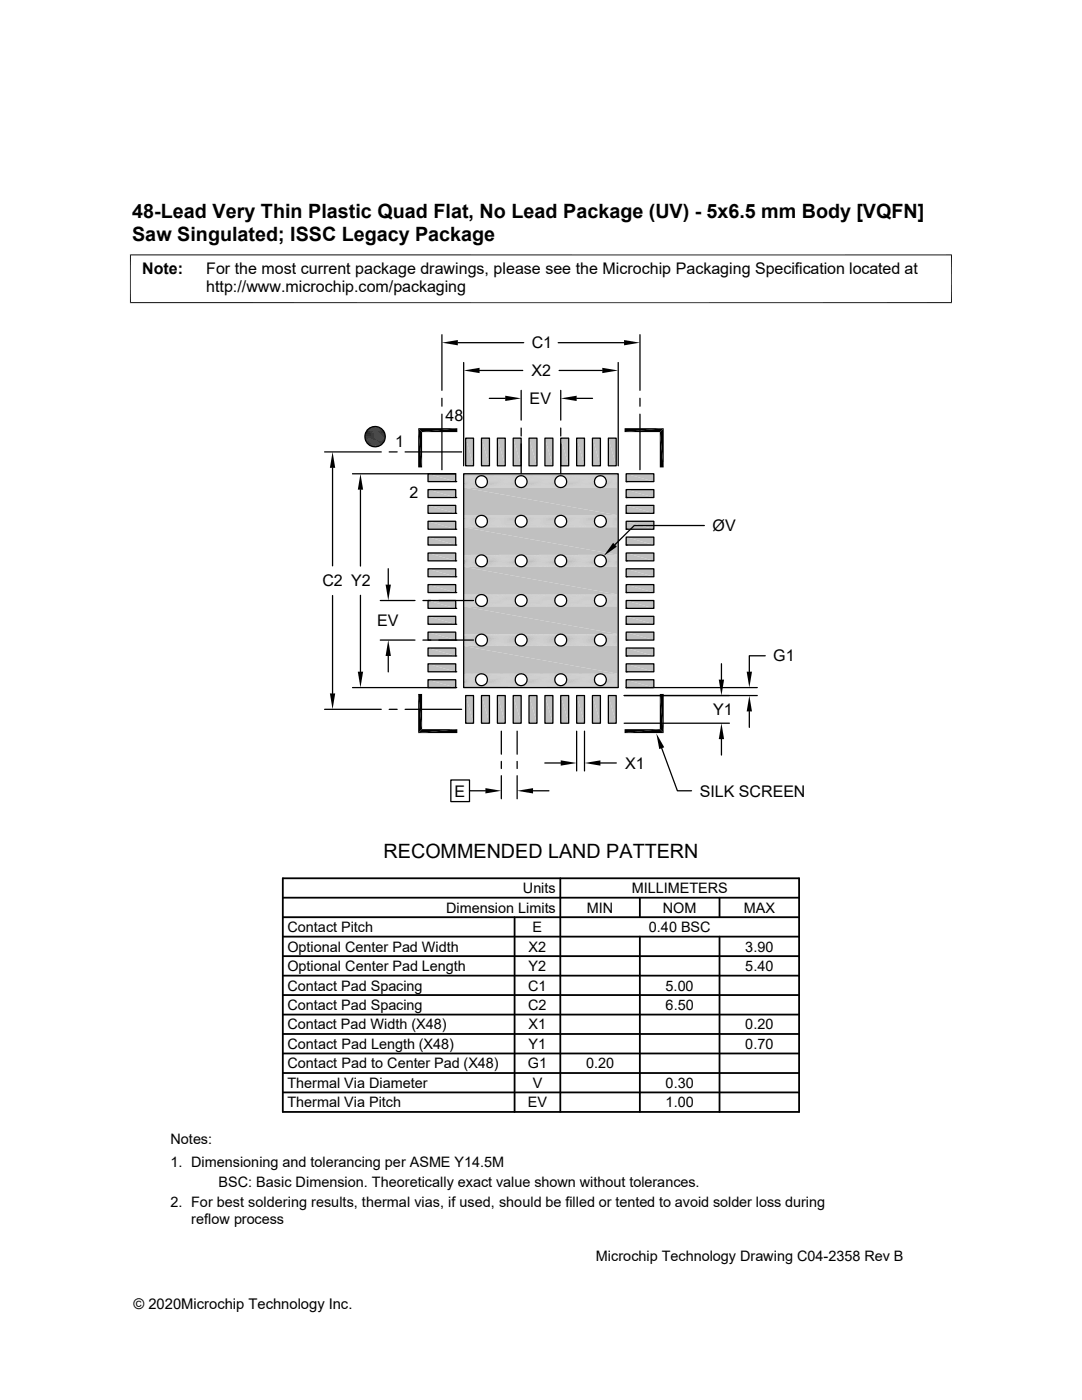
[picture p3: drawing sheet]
<svg xmlns="http://www.w3.org/2000/svg" width="216mm" height="279mm" viewBox="0 0 216 279" stroke-linecap="round" stroke-linejoin="round" font-family="sans-serif">
<g fill="#c0c0c0">
<path d="M121.4 87.4l1.6 5.6h-1.6z"/>
<path d="M121.4 87.4h1.6v5.6z"/>
<path d="M118.2 87.4l1.6 5.6h-1.6z"/>
<path d="M118.2 87.4h1.6v5.6z"/>
<path d="M115.1 87.4l1.5 5.6h-1.5z"/>
<path d="M115.1 87.4h1.5v5.6z"/>
<path d="M111.9 87.4l1.6 5.6h-1.6z"/>
<path d="M111.9 87.4h1.6v5.6z"/>
<path d="M108.7 87.4l1.6 5.6h-1.6z"/>
<path d="M108.7 87.4h1.6v5.6z"/>
<path d="M105.6 87.4l1.5 5.6h-1.5z"/>
<path d="M105.6 87.4h1.5v5.6z"/>
<path d="M102.4 87.4l1.6 5.6h-1.6z"/>
<path d="M102.4 87.4h1.6v5.6z"/>
<path d="M99.3 87.4l1.5 5.6h-1.5z"/>
<path d="M99.3 87.4h1.5v5.6z"/>
<path d="M96.1 87.4l1.6 5.6h-1.6z"/>
<path d="M96.1 87.4h1.6v5.6z"/>
<path d="M92.9 87.4l1.6 5.6h-1.6z"/>
<path d="M92.9 87.4h1.6v5.6z"/>
<path d="M124.9 94.6l5.6 1.5h-5.6z"/>
<path d="M124.9 94.6h5.6v1.5z"/>
<path d="M85.4 94.6l5.5 1.5h-5.5z"/>
<path d="M85.4 94.6h5.5v1.5z"/>
<path d="M124.9 97.7l5.6 1.6h-5.6z"/>
<path d="M124.9 97.7h5.6v1.6z"/>
<path d="M85.4 97.7l5.5 1.6h-5.5z"/>
<path d="M85.4 97.7h5.5v1.6z"/>
<path d="M124.9 100.9l5.6 1.5h-5.6z"/>
<path d="M124.9 100.9h5.6v1.5z"/>
<path d="M85.4 100.9l5.5 1.5h-5.5z"/>
<path d="M85.4 100.9h5.5v1.5z"/>
<path d="M124.9 104l5.6 1.6h-5.6z"/>
<path d="M124.9 104h5.6v1.6z"/>
<path d="M85.4 104l5.5 1.6h-5.5z"/>
<path d="M85.4 104h5.5v1.6z"/>
<path d="M124.9 107.2l5.6 1.6h-5.6z"/>
<path d="M124.9 107.2h5.6v1.6z"/>
<path d="M85.4 107.2l5.5 1.6h-5.5z"/>
<path d="M85.4 107.2h5.5v1.6z"/>
<path d="M124.9 110.4l5.6 1.5h-5.6z"/>
<path d="M124.9 110.4h5.6v1.5z"/>
<path d="M85.4 110.4l5.5 1.5h-5.5z"/>
<path d="M85.4 110.4h5.5v1.5z"/>
<path d="M124.9 113.5l5.6 1.6h-5.6z"/>
<path d="M124.9 113.5h5.6v1.6z"/>
<path d="M85.4 113.5l5.5 1.6h-5.5z"/>
<path d="M85.4 113.5h5.5v1.6z"/>
<path d="M124.9 116.7l5.6 1.6h-5.6z"/>
<path d="M124.9 116.7h5.6v1.6z"/>
<path d="M85.4 116.7l5.5 1.6h-5.5z"/>
<path d="M85.4 116.7h5.5v1.6z"/>
<path d="M124.9 119.8l5.6 1.6h-5.6z"/>
<path d="M124.9 119.8h5.6v1.6z"/>
<path d="M85.4 119.8l5.5 1.6h-5.5z"/>
<path d="M85.4 119.8h5.5v1.6z"/>
<path d="M124.9 123l5.6 1.6h-5.6z"/>
<path d="M124.9 123h5.6v1.6z"/>
<path d="M85.4 123l5.5 1.6h-5.5z"/>
<path d="M85.4 123h5.5v1.6z"/>
<path d="M124.9 126.2l5.6 1.5h-5.6z"/>
<path d="M124.9 126.2h5.6v1.5z"/>
<path d="M85.4 126.2l5.5 1.5h-5.5z"/>
<path d="M85.4 126.2h5.5v1.5z"/>
<path d="M124.9 129.3l5.6 1.6h-5.6z"/>
<path d="M124.9 129.3h5.6v1.6z"/>
<path d="M85.4 129.3l5.5 1.6h-5.5z"/>
<path d="M85.4 129.3h5.5v1.6z"/>
<path d="M124.9 132.5l5.6 1.6h-5.6z"/>
<path d="M124.9 132.5h5.6v1.6z"/>
<path d="M85.4 132.5l5.5 1.6h-5.5z"/>
<path d="M85.4 132.5h5.5v1.6z"/>
<path d="M124.9 135.7l5.6 1.5h-5.6z"/>
<path d="M124.9 135.7h5.6v1.5z"/>
<path d="M85.4 135.7l5.5 1.5h-5.5z"/>
<path d="M85.4 135.7h5.5v1.5z"/>
<path d="M121.4 138.8l1.6 5.5h-1.6z"/>
<path d="M121.4 138.8h1.6v5.5z"/>
<path d="M118.2 138.8l1.6 5.5h-1.6z"/>
<path d="M118.2 138.8h1.6v5.5z"/>
<path d="M115.1 138.8l1.5 5.5h-1.5z"/>
<path d="M115.1 138.8h1.5v5.5z"/>
<path d="M111.9 138.8l1.6 5.5h-1.6z"/>
<path d="M111.9 138.8h1.6v5.5z"/>
<path d="M108.7 138.8l1.6 5.5h-1.6z"/>
<path d="M108.7 138.8h1.6v5.5z"/>
<path d="M105.6 138.8l1.5 5.5h-1.5z"/>
<path d="M105.6 138.8h1.5v5.5z"/>
<path d="M102.4 138.8l1.6 5.5h-1.6z"/>
<path d="M102.4 138.8h1.6v5.5z"/>
<path d="M99.3 138.8l1.5 5.5h-1.5z"/>
<path d="M99.3 138.8h1.5v5.5z"/>
<path d="M96.1 138.8l1.6 5.5h-1.6z"/>
<path d="M96.1 138.8h1.6v5.5z"/>
<path d="M92.9 138.8l1.6 5.5h-1.6z"/>
<path d="M92.9 138.8h1.6v5.5z"/>
</g>
<path d="M92.5 94.8h30.9" fill="none" stroke="#c0c0c0" stroke-width=".4"/>
<g fill="none" stroke="#c0c0c0" stroke-width=".2">
<path d="M92.5 95h3.5M92.5 95h3.3M92.5 95.1h3M92.5 95.3h2.9M92.5 95.4h2.7M92.5 95.6h2.6M92.5 96.7h2.6M92.5 96.8h2.7M92.5 97h2.9M92.5 97.1h3M92.5 97.2h3.3M92.5 97.3h3.5"/>
<path d="M96.2 97.3h7.7M96.2 95h7.7M96.4 95h7.3M96.4 97.2h7.3M96.6 95.1h6.9M96.6 97.1h6.9M96.8 97h6.5M96.8 95.3h6.5M96.9 95.4h6.2M96.9 96.8h6.2M97.1 96.7h5.9M97.1 95.6h5.9"/>
<path d="M104.1 95h7.7M104.1 97.3h7.7M104.3 95h7.3M104.3 97.2h7.3M104.5 95.1h6.9M104.5 97.1h6.9M104.7 97h6.5M104.7 95.3h6.5M104.9 95.4h6.1M104.9 96.8h6.1M105 96.7h5.9M105 95.6h5.9"/>
<path d="M112 95h7.7M112 97.3h7.7M112.2 95h7.3M112.2 97.2h7.3M112.4 95.1h6.9M112.4 97.1h6.9M112.6 97h6.5M112.6 95.3h6.5M112.8 95.4h6.1M112.8 96.8h6.1M112.9 96.7h5.9M112.9 95.6h5.9"/>
<path d="M119.9 95h3.5M119.9 97.3h3.5M120.1 95h3.3M120.1 97.2h3.3M120.3 95.1h3.1M120.3 97.1h3.1M120.5 97h2.9M120.5 95.3h2.9M120.7 95.4h2.7M120.7 96.8h2.7M120.8 96.7h2.6M120.8 95.6h2.6"/>
</g>
<g fill="none" stroke="#c0c0c0" stroke-width=".21">
<path d="M92.5 95.8h2.5M92.5 96h2.4M92.5 96.5h2.5M97.2 95.8h5.7M97.2 96.5h5.7M97.2 96h5.6M105.1 96.5h5.7M105.1 95.8h5.7M105.2 96h5.5M113 96.5h5.7M113 95.8h5.7M113.1 96h5.5"/>
<path d="M120.9 96.5h2.5M120.9 95.8h2.5M121 96h2.4"/>
</g>
<path d="M92.5 96.2h2.4M97.2 96.2h5.6M105.2 96.2h5.5M113.1 96.2h5.5M121 96.2h2.4" fill="none" stroke="#c0c0c0" stroke-width=".23"/>
<g fill="#c0c0c0">
<path d="M92.5 97.3l30.9 5.5h-30.9z"/>
<path d="M92.5 97.3h30.9v5.5z"/>
</g>
<g fill="none" stroke="#c0c0c0" stroke-width=".2">
<path d="M92.5 102.9h3.5M92.5 102.9h3.3M92.5 103h3M92.5 103.2h2.9M92.5 103.3h2.7M92.5 104.6h2.6M92.5 104.7h2.7M92.5 104.9h2.9M92.5 105h3M92.5 105.1h3.3M92.5 105.2h3.5M96.2 105.2h7.7"/>
<path d="M96.2 102.9h7.7M96.4 102.9h7.3M96.4 105.1h7.3M96.6 103h6.9M96.6 105h6.9M96.8 104.9h6.5M96.8 103.2h6.5M96.9 103.3h6.2M96.9 104.7h6.2M97.1 104.6h5.9M104.1 102.9h7.7M104.1 105.2h7.7"/>
<path d="M104.3 102.9h7.3M104.3 105.1h7.3M104.5 103h6.9M104.5 105h6.9M104.7 104.9h6.5M104.7 103.2h6.5M104.9 103.3h6.1M104.9 104.7h6.1M105 104.6h5.9M112 102.9h7.7M112 105.2h7.7M112.2 102.9h7.3"/>
<path d="M112.2 105.1h7.3M112.4 103h6.9M112.4 105h6.9M112.6 104.9h6.5M112.6 103.2h6.5M112.8 103.3h6.1M112.8 104.7h6.1M112.9 104.6h5.9M119.9 102.9h3.5M119.9 105.2h3.5M120.1 102.9h3.3M120.1 105.1h3.3"/>
<path d="M120.3 103h3.1M120.3 105h3.1M120.5 104.9h2.9M120.5 103.2h2.9M120.7 103.3h2.7M120.7 104.7h2.7M120.8 104.6h2.6"/>
</g>
<g fill="none" stroke="#c0c0c0" stroke-width=".21">
<path d="M92.5 103.5h2.6M92.5 103.7h2.5M92.5 103.9h2.4M92.5 104.1h2.4M92.5 104.4h2.5M97.1 103.5h5.9M97.2 103.7h5.7M97.2 104.4h5.7M97.2 104.1h5.6M97.2 103.9h5.6M105 103.5h5.9M105.1 104.4h5.7"/>
<path d="M105.1 103.7h5.7M105.2 103.9h5.5M105.2 104.1h5.5M112.9 103.5h5.9M113 104.4h5.7M113 103.7h5.7M113.1 104.1h5.5M113.1 103.9h5.5M120.8 103.5h2.6M120.9 104.4h2.5M120.9 103.7h2.5M121 104.1h2.4"/>
<path d="M121 103.9h2.4"/>
</g>
<g fill="#c0c0c0">
<path d="M92.5 105.2l30.9 5.5h-30.9z"/>
<path d="M92.5 105.2h30.9v5.5z"/>
</g>
<g fill="none" stroke="#c0c0c0" stroke-width=".2">
<path d="M92.5 110.8h3.5M92.5 110.8h3.3M92.5 110.9h3M92.5 111.1h2.9M92.5 111.2h2.7M92.5 111.4h2.6M92.5 112.5h2.6M92.5 112.6h2.7M92.5 112.8h2.9M92.5 112.9h3M92.5 113h3.3M92.5 113.1h3.5"/>
<path d="M96.2 113.1h7.7M96.2 110.8h7.7M96.4 110.8h7.3M96.4 113h7.3M96.6 110.9h6.9M96.6 112.9h6.9M96.8 112.8h6.5M96.8 111.1h6.5M96.9 111.2h6.2M96.9 112.6h6.2M97.1 112.5h5.9M97.1 111.4h5.9"/>
<path d="M104.1 110.8h7.7M104.1 113.1h7.7M104.3 110.8h7.3M104.3 113h7.3M104.5 110.9h6.9M104.5 112.9h6.9M104.7 112.8h6.5M104.7 111.1h6.5M104.9 111.2h6.1M104.9 112.6h6.1M105 112.5h5.9M105 111.4h5.9"/>
<path d="M112 110.8h7.7M112 113.1h7.7M112.2 110.8h7.3M112.2 113h7.3M112.4 110.9h6.9M112.4 112.9h6.9M112.6 112.8h6.5M112.6 111.1h6.5M112.8 111.2h6.1M112.8 112.6h6.1M112.9 112.5h5.9M112.9 111.4h5.9"/>
<path d="M119.9 110.8h3.5M119.9 113.1h3.5M120.1 110.8h3.3M120.1 113h3.3M120.3 110.9h3.1M120.3 112.9h3.1M120.5 112.8h2.9M120.5 111.1h2.9M120.7 111.2h2.7M120.7 112.6h2.7M120.8 112.5h2.6M120.8 111.4h2.6"/>
</g>
<g fill="none" stroke="#c0c0c0" stroke-width=".21">
<path d="M92.5 111.6h2.5M92.5 111.8h2.4M92.5 112.3h2.5M97.2 111.6h5.7M97.2 112.3h5.7M97.2 111.8h5.6M105.1 112.3h5.7M105.1 111.6h5.7M105.2 111.8h5.5M113 112.3h5.7M113 111.6h5.7M113.1 111.8h5.5"/>
<path d="M120.9 112.3h2.5M120.9 111.6h2.5M121 111.8h2.4"/>
</g>
<path d="M92.5 112h2.4M97.2 112h5.6M105.2 112h5.5M113.1 112h5.5M121 112h2.4" fill="none" stroke="#c0c0c0" stroke-width=".23"/>
<g fill="#c0c0c0">
<path d="M92.5 113.1l30.9 5.6h-30.9z"/>
<path d="M92.5 113.1h30.9v5.6z"/>
</g>
<g fill="none" stroke="#c0c0c0" stroke-width=".2">
<path d="M92.5 118.7h3.5M92.5 118.7h3.3M92.5 118.8h3M92.5 119h2.9M92.5 119.1h2.7M92.5 119.3h2.6M96.2 118.7h7.7M96.4 118.7h7.3M96.6 118.8h6.9M96.8 119h6.5M96.9 119.1h6.2M97.1 119.3h5.9"/>
<path d="M104.1 118.7h7.7M104.3 118.7h7.3M104.5 118.8h6.9M104.7 119h6.5M104.9 119.1h6.1M105 119.3h5.9M112 118.7h7.7M112.2 118.7h7.3M112.4 118.8h6.9M112.6 119h6.5M112.8 119.1h6.1M112.9 119.3h5.9"/>
<path d="M119.9 118.7h3.5M120.1 118.7h3.3M120.3 118.8h3.1M120.5 119h2.9M120.7 119.1h2.7M120.8 119.3h2.6M92.5 120.4h2.6M92.5 120.5h2.7M92.5 120.7h2.9M92.5 120.8h3M92.5 120.9h3.3M92.5 121h3.5"/>
<path d="M96.2 121h7.7M96.4 120.9h7.3M96.6 120.8h6.9M96.8 120.7h6.5M96.9 120.5h6.2M97.1 120.4h5.9M104.1 121h7.7M104.3 120.9h7.3M104.5 120.8h6.9M104.7 120.7h6.5M104.9 120.5h6.1M105 120.4h5.9"/>
<path d="M112 121h7.7M112.2 120.9h7.3M112.4 120.8h6.9M112.6 120.7h6.5M112.8 120.5h6.1M112.9 120.4h5.9M119.9 121h3.5M120.1 120.9h3.3M120.3 120.8h3.1M120.5 120.7h2.9M120.7 120.5h2.7M120.8 120.4h2.6"/>
</g>
<g fill="none" stroke="#c0c0c0" stroke-width=".21">
<path d="M92.5 119.5h2.5M92.5 120h2.4M97.2 119.5h5.7M97.2 120h5.6M105.1 119.5h5.7M105.2 120h5.5M113 119.5h5.7M113.1 120h5.5M120.9 119.5h2.5M121 120h2.4M92.5 120.2h2.5M97.2 120.2h5.7"/>
<path d="M105.1 120.2h5.7M113 120.2h5.7M120.9 120.2h2.5"/>
</g>
<path d="M92.5 119.7h2.4M97.2 119.7h5.6M105.2 119.7h5.5M113.1 119.7h5.5M121 119.7h2.4" fill="none" stroke="#c0c0c0" stroke-width=".23"/>
<g fill="#c0c0c0">
<path d="M92.5 121l30.9 5.6h-30.9z"/>
<path d="M92.5 121h30.9v5.6z"/>
</g>
<g fill="none" stroke="#c0c0c0" stroke-width=".2">
<path d="M92.5 126.6h3.5M92.5 126.6h3.3M92.5 126.7h3M92.5 126.9h2.9M92.5 127h2.7M92.5 127.2h2.6M92.5 128.5h2.7M92.5 128.6h2.9M92.5 128.7h3M92.5 128.8h3.3M92.5 128.9h3.5M96.2 128.9h7.7"/>
<path d="M96.2 126.6h7.7M96.4 126.6h7.3M96.4 128.8h7.3M96.6 126.7h6.9M96.6 128.7h6.9M96.8 128.6h6.5M96.8 126.9h6.5M96.9 127h6.2M96.9 128.5h6.2M97.1 127.2h5.9M104.1 126.6h7.7M104.1 128.9h7.7"/>
<path d="M104.3 126.6h7.3M104.3 128.8h7.3M104.5 126.7h6.9M104.5 128.7h6.9M104.7 128.6h6.5M104.7 126.9h6.5M104.9 127h6.1M104.9 128.5h6.1M105 127.2h5.9M112 126.6h7.7M112 128.9h7.7M112.2 126.6h7.3"/>
<path d="M112.2 128.8h7.3M112.4 126.7h6.9M112.4 128.7h6.9M112.6 128.6h6.5M112.6 126.9h6.5M112.8 127h6.1M112.8 128.5h6.1M112.9 127.2h5.9M119.9 126.6h3.5M119.9 128.9h3.5M120.1 126.6h3.3M120.1 128.8h3.3"/>
<path d="M120.3 126.7h3.1M120.3 128.7h3.1M120.5 128.6h2.9M120.5 126.9h2.9M120.7 127h2.7M120.7 128.5h2.7M120.8 127.2h2.6"/>
</g>
<g fill="none" stroke="#c0c0c0" stroke-width=".21">
<path d="M92.5 127.4h2.5M92.5 127.6h2.4M92.5 127.8h2.4M92.5 128.1h2.5M92.5 128.3h2.6M97.1 128.3h5.9M97.2 127.4h5.7M97.2 128.1h5.7M97.2 127.8h5.6M97.2 127.6h5.6M105 128.3h5.9M105.1 128.1h5.7"/>
<path d="M105.1 127.4h5.7M105.2 127.6h5.5M105.2 127.8h5.5M112.9 128.3h5.9M113 128.1h5.7M113 127.4h5.7M113.1 127.8h5.5M113.1 127.6h5.5M120.8 128.3h2.6M120.9 128.1h2.5M120.9 127.4h2.5M121 127.8h2.4"/>
<path d="M121 127.6h2.4"/>
</g>
<g fill="#c0c0c0">
<path d="M92.5 128.9l30.9 5.6h-30.9z"/>
<path d="M92.5 128.9h30.9v5.6z"/>
</g>
<g fill="none" stroke="#c0c0c0" stroke-width=".2">
<path d="M92.5 134.5h3.5M92.5 134.5h3.3M92.5 134.6h3M92.5 134.8h2.9M92.5 134.9h2.7M92.5 135.1h2.6M92.5 136.2h2.6M92.5 136.4h2.7M92.5 136.5h2.9M92.5 136.7h3M92.5 136.8h3.3M92.5 136.8h3.5"/>
<path d="M96.2 136.8h7.7M96.2 134.5h7.7M96.4 134.5h7.3M96.4 136.8h7.3M96.6 134.6h6.9M96.6 136.7h6.9M96.8 136.5h6.5M96.8 134.8h6.5M96.9 134.9h6.2M96.9 136.4h6.2M97.1 136.2h5.9M97.1 135.1h5.9"/>
<path d="M104.1 134.5h7.7M104.1 136.8h7.7M104.3 134.5h7.3M104.3 136.8h7.3M104.5 134.6h6.9M104.5 136.7h6.9M104.7 136.5h6.5M104.7 134.8h6.5M104.9 134.9h6.1M104.9 136.4h6.1M105 136.2h5.9M105 135.1h5.9"/>
<path d="M112 134.5h7.7M112 136.8h7.7M112.2 134.5h7.3M112.2 136.8h7.3M112.4 134.6h6.9M112.4 136.7h6.9M112.6 136.5h6.5M112.6 134.8h6.5M112.8 134.9h6.1M112.8 136.4h6.1M112.9 136.2h5.9M112.9 135.1h5.9"/>
<path d="M119.9 134.5h3.5M119.9 136.8h3.5M120.1 134.5h3.3M120.1 136.8h3.3M120.3 134.6h3.1M120.3 136.7h3.1M120.5 136.5h2.9M120.5 134.8h2.9M120.7 134.9h2.7M120.7 136.4h2.7M120.8 136.2h2.6M120.8 135.1h2.6"/>
</g>
<g fill="none" stroke="#c0c0c0" stroke-width=".21">
<path d="M92.5 135.3h2.5M92.5 135.8h2.4M92.5 136h2.5M97.2 135.3h5.7M97.2 136h5.7M97.2 135.8h5.6M105.1 136h5.7M105.1 135.3h5.7M105.2 135.8h5.5M113 136h5.7M113 135.3h5.7M113.1 135.8h5.5"/>
<path d="M120.9 136h2.5M120.9 135.3h2.5M121 135.8h2.4"/>
</g>
<path d="M92.5 135.5h2.4M97.2 135.5h5.6M105.2 135.5h5.5M113.1 135.5h5.5M121 135.5h2.4" fill="none" stroke="#c0c0c0" stroke-width=".23"/>
<path d="M92.5 137h30.9" fill="none" stroke="#c0c0c0" stroke-width=".4"/>
<g fill="none" stroke="#000" stroke-width=".25">
<path d="M88.2 66.8v11.1M88.2 79.5v1.6M91.4 68.4h13.1M92.5 72.3v20.7M95.7 73.9h8.6M97.6 79.5h3.2M104 77.9v5.9M111.4 68.4h13.1M111.6 73.9h8.6M111.9 77.9v5.9M115.1 79.5h3.1M123.4 72.3v20.7"/>
<path d="M127.7 66.8v11.1M127.7 79.5v1.6M64.8 90.2h11.3M66.4 93.4v19.5M70.3 94.6h20.6M71.9 97.7v15.3M77.7 90.2h1.5M80.8 90.2h11.3M85.4 94.6h5.5v1.5h-5.5zM85.4 97.7h5.5v1.6h-5.5zM88.2 82.7v11M90.9 96.1h.1"/>
<path d="M90.9 99.3h.1M92.5 94.6h30.9v42.6h-30.9zM92.9 87.4h1.6v5.6h-1.6zM96.1 87.4h1.6v5.6h-1.6zM99.3 87.4h1.5v5.6h-1.5zM102.4 87.4h1.6v5.6h-1.6zM104 85.4v1.6M104 88.6v5.9M105.6 87.4h1.5v5.6h-1.5zM108.7 87.4h1.6v5.6h-1.6zM111.9 87.4h1.6v5.6h-1.6zM111.9 85.4v1.6"/>
<path d="M111.9 88.6v5.9M115.1 87.4h1.5v5.6h-1.5zM118.2 87.4h1.6v5.6h-1.6zM121.4 87.4h1.6v5.6h-1.6zM124.9 94.6h5.6v1.5h-5.6zM124.9 96.1h.1M124.9 97.7h5.6v1.6h-5.6zM124.9 99.3h.1M127.7 82.7v11M66.4 118.9v19.5M71.9 118.8v15.2M75.9 119.8h6.9"/>
<path d="M77.5 113.5v3.2M84.4 119.8h1.6M85.4 100.9h5.5v1.5h-5.5zM85.4 104h5.5v1.6h-5.5zM85.4 107.2h5.5v1.6h-5.5zM85.4 110.4h5.5v1.5h-5.5zM85.4 113.5h5.5v1.6h-5.5zM85.4 116.7h5.5v1.6h-5.5zM85.4 119.8h5.5v1.6h-5.5zM87.6 119.8h6.9M90.9 102.4h.1M90.9 105.6h.1"/>
<path d="M90.9 108.8h.1M90.9 111.9h.1M90.9 115.1h.1M90.9 118.3h.1M124.9 100.9h5.6v1.5h-5.6zM124.9 102.4h.1M124.9 104h5.6v1.6h-5.6zM124.9 105.6h.1M124.9 107.2h5.6v1.6h-5.6zM124.9 108.8h.1M124.9 110.4h5.6v1.5h-5.6zM124.9 111.9h.1"/>
<path d="M124.9 113.5h5.6v1.6h-5.6zM124.9 115.1h.1M124.9 116.7h5.6v1.6h-5.6zM124.9 118.3h.1M124.9 119.8h5.6v1.6h-5.6zM140.5 104.9h-13.9l-3.9 3.8M70.3 137.2h20.6M75.9 127.7h6.9M77.5 130.9v3.2M84.4 127.7h1.6M85.4 123h5.5v1.6h-5.5zM85.4 126.2h5.5v1.5h-5.5z"/>
<path d="M85.4 129.3h5.5v1.6h-5.5zM85.4 132.5h5.5v1.6h-5.5zM85.4 135.7h5.5v1.5h-5.5zM87.6 127.7h6.9M90.9 121.4h.1M90.9 124.6h.1M90.9 127.7h.1M90.9 130.9h.1M90.9 134.1h.1M90.9 137.2h.1M92.9 138.8h1.6v5.5h-1.6zM96.1 138.8h1.6v5.5h-1.6z"/>
<path d="M99.3 138.8h1.5v5.5h-1.5zM102.4 138.8h1.6v5.5h-1.6zM105.6 138.8h1.5v5.5h-1.5zM108.7 138.8h1.6v5.5h-1.6zM111.9 138.8h1.6v5.5h-1.6zM115.1 138.8h1.5v5.5h-1.5zM118.2 138.8h1.6v5.5h-1.6zM121.4 138.8h1.6v5.5h-1.6zM124.5 138.8h26.6M124.9 137.2h26.2M124.9 121.4h.1M124.9 123h5.6v1.6h-5.6z"/>
<path d="M124.9 124.6h.1M124.9 126.2h5.6v1.5h-5.6zM124.9 127.7h.1M124.9 129.3h5.6v1.6h-5.6zM124.9 130.9h.1M124.9 132.5h5.6v1.6h-5.6zM124.9 134.1h.1M124.9 135.7h5.6v1.5h-5.6zM124.9 137.2h.1M144 132.5v3.1M152.7 130.9h-3.2v3.1M64.8 141.6h11.3"/>
<path d="M77.7 141.6h1.5M80.8 141.6h11.3M90 155.7h3.7v4.3h-3.7zM93.7 157.8h3.2M100 145.9v4.6M100 152v1.4M100 154.8v4.6M103.2 145.9v4.6M103.2 152v1.4M103.2 154.8v4.6M106.4 157.8h3.1M108.7 152.3h3.2"/>
<path d="M115.1 145.9v8M116.6 145.9v8M119.8 152.3h3.2M124.5 144.3h21M132 149.3l3.2 8.5h2.8M144 147.5v3.2M149.5 142v3.2"/>
<circle cx="74.8" cy="87.1" r="2.03"/>
<circle cx="96.1" cy="96.1" r="1.19"/>
<circle cx="104" cy="96.1" r="1.19"/>
<circle cx="111.9" cy="96.1" r="1.18"/>
<circle cx="119.8" cy="96.1" r="1.19"/>
<circle cx="96.1" cy="104" r="1.19"/>
<circle cx="96.1" cy="111.9" r="1.19"/>
<circle cx="96.1" cy="119.8" r="1.19"/>
<circle cx="104" cy="104" r="1.19"/>
<circle cx="104" cy="111.9" r="1.19"/>
<circle cx="104" cy="119.8" r="1.19"/>
<circle cx="111.9" cy="119.8" r="1.18"/>
<circle cx="111.9" cy="104" r="1.18"/>
<circle cx="111.9" cy="111.9" r="1.18"/>
<circle cx="119.8" cy="119.8" r="1.19"/>
<circle cx="119.8" cy="104" r="1.19"/>
<circle cx="119.8" cy="111.9" r="1.19"/>
<circle cx="96.1" cy="127.7" r="1.19"/>
<circle cx="96.1" cy="135.7" r="1.19"/>
<circle cx="104" cy="127.7" r="1.19"/>
<circle cx="104" cy="135.7" r="1.19"/>
<circle cx="111.9" cy="127.7" r="1.18"/>
<circle cx="111.9" cy="135.7" r="1.18"/>
<circle cx="119.8" cy="127.7" r="1.19"/>
<circle cx="119.8" cy="135.7" r="1.19"/>
</g>
<g fill="none" stroke="#000" stroke-width=".36">
<path d="M56.4 179.2h103M56.4 175.3h103v46.6h-103zM111.8 175.3v46.6M127.7 179.2v3.8M143.6 179.2v3.8M56.4 183h103M56.4 190.8h103M56.4 186.9h103M56.4 194.7h103M56.4 198.6h103M102.7 183v38.9M127.7 186.9v35"/>
<path d="M143.6 186.9v35M56.4 202.5h103M56.4 206.4h103M56.4 214.1h103M56.4 210.2h103M56.4 218h103"/>
</g>
<g fill="#000">
<path d="M88.2 68.4l3.2-.5v1zM92.5 73.9l3.2-.5v1.1zM100.8 79l3.2 .5-3.2 .5zM111.9 79.5l3.2-.5v1zM120.2 73.4l3.2 .5-3.2 .6zM124.5 67.9l3.2 .5-3.2 .5zM66.4 90.2l.5 3.2h-1.1zM71.9 94.6l.6 3.1h-1.1zM73.8 88.9l1.9 .1zM74 85.3l1.8 .1zM74 89l1.5 .1zM74 89h1.7z"/>
<path d="M74 85.3h1.7zM74.2 85.2l1.5 .1zM74.2 89.1h1.1zM74.2 89.1h1.3zM74.2 85.2h1.3zM74.4 85.2h1.1zM74.4 89.1l.7 .1zM74.4 89.1h.9zM74.4 85.2h.9zM74.5 85.1l.8 .1zM74.5 89.2h.6zM74.5 85.1h.6z"/>
<path d="M83.4 85.4l.8 7.9h-.8zM83.4 85.4h7.8l-7 .8zM83.4 85.4l.8 .8v7.1zM84.2 86.2l7-.8v.8zM124.6 85.4h7.8l-7.8 .8zM124.6 86.2l7.8-.8-.7 .8zM131.7 86.2l.7 7.1h-.7zM131.7 86.2l.7-.8v7.9zM76.9 116.7h1.1l-.5 3.1zM122.3 108.3l.8 .8-2.6 1.9zM65.8 138.4h1.1l-.5 3.2zM71.4 134h1.1l-.6 3.2z"/>
<path d="M77.5 127.7l.5 3.2h-1.1zM131.7 138.5l.7 7.8-.7-.8zM131.7 138.5h.7v7.8zM143.4 135.6h1.1l-.5 3.2zM149 134h1.1l-.6 3.2zM83.4 138.5l.8 7-.8 .8zM83.4 138.5h.8v7zM83.4 146.3l7.8-.8v.8zM84.2 145.5h7l-7.8 .8zM96.9 157.3l3.1 .5-3.1 .5zM103.2 157.8l3.2-.5v1zM111.9 151.7l3.2 .6-3.2 .5z"/>
<path d="M116.6 152.3l3.2-.6v1.1zM131 146.3l1.5 2.8-.9 .4zM124.6 145.5h7.1l-7.1 .8zM124.6 146.3l7.1-.8 .7 .8zM144 144.3l.5 3.2h-1.1zM149.5 138.8l.6 3.2h-1.1z"/>
</g>
<g fill="none" stroke="#000" stroke-width=".2">
<path d="M26 50.8v9.7M189.9 50.8v9.7M189.9 50.9h-164M25.9 60.4h164M72.8 87h4.1M72.8 87.2h4.1M72.8 87.4h4.1M72.8 86.9h4.1M72.9 86.7h3.9M72.9 87.6h3.9M72.9 87.8h3.9M72.9 86.5h3.9"/>
<path d="M73 86.3h3.7M73 88h3.7M73 88.2h3.6M73 86.1h3.6M73.2 88.3h3.4M73.2 86h3.4M73.3 88.5h3.1M73.3 85.8h3.1M73.4 88.6h2.9M73.4 85.7h2.9M73.5 85.6h2.7M73.5 88.7h2.7"/>
<path d="M73.7 85.4h2.3M73.7 88.8h2.3M73.8 88.9h2M73.8 85.3h2"/>
</g>
<g font-size="3.9">
<text x="26.4" y="43.5">48-Lead Very Thin Plastic Quad Flat, No Lead Package (UV) - 5x6.5 mm Body [VQFN]</text>
<text x="26.4" y="48">Saw Singulated; ISSC Legacy Package</text>
<text x="76.5" y="171.1">RECOMMENDED LAND PATTERN</text>
</g>
<g font-size="3.2">
<text x="28.4" y="54.6">Note:</text>
<text x="41.1" y="58.3">http://www.microchip.com/packaging</text>
<text x="41.1" y="54.6">For the most current package drawings, please see the Microchip Packaging Specification located at</text>
<text x="106.1" y="69.5">C1</text>
<text x="106.1" y="75.1">X2</text>
<text x="105.7" y="80.6">EV</text>
<text x="78.9" y="89.1">1</text>
<text x="88.9" y="84.1">48</text>
<text x="81.7" y="99.5">2</text>
<text x="142.2" y="106.1">ØV</text>
<text x="64.3" y="117">C2 Y2</text>
<text x="75.2" y="124.9">EV</text>
<text x="154.3" y="132">G1</text>
<text x="142.3" y="142.7">Y1</text>
<text x="124.8" y="153.4">X1</text>
<text x="90.7" y="159">E</text>
<text x="139.6" y="159">SILK SCREEN</text>
</g>
<g font-size="2.9">
<text x="104.3" y="178.2">Units</text>
<text x="126" y="178.2">MILLIMETERS</text>
<text x="89" y="182.1">Dimension Limits</text>
<text x="117.1" y="182.1">MIN</text>
<text x="132.3" y="182.1">NOM</text>
<text x="148.4" y="182.1">MAX</text>
<text x="57.3" y="189.9">Optional Center Pad Width</text>
<text x="57.3" y="186">Contact Pitch</text>
<text x="105.5" y="189.9">X2</text>
<text x="106.3" y="186">E</text>
<text x="129.5" y="186">0.40 BSC</text>
<text x="148.7" y="189.9">3.90</text>
<text x="57.3" y="193.8">Optional Center Pad Length</text>
<text x="57.3" y="197.7">Contact Pad Spacing</text>
<text x="105.4" y="197.7">C1</text>
<text x="105.5" y="193.8">Y2</text>
<text x="132.8" y="197.7">5.00</text>
<text x="148.7" y="193.8">5.40</text>
<text x="57.3" y="201.6">Contact Pad Spacing</text>
<text x="105.4" y="201.6">C2</text>
<text x="132.8" y="201.6">6.50</text>
<text x="57.3" y="209.3">Contact Pad Length (X48)</text>
<text x="57.3" y="205.4">Contact Pad Width (X48)</text>
<text x="105.5" y="209.3">Y1</text>
<text x="105.5" y="205.4">X1</text>
<text x="148.7" y="209.3">0.70</text>
<text x="148.7" y="205.4">0.20</text>
<text x="57.3" y="213.2">Contact Pad to Center Pad (X48)</text>
<text x="105.3" y="213.2">G1</text>
<text x="116.9" y="213.2">0.20</text>
<text x="57.3" y="217.1">Thermal Via Diameter</text>
<text x="57.3" y="221">Thermal Via Pitch</text>
<text x="105.3" y="221">EV</text>
<text x="106.3" y="217.1">V</text>
<text x="132.8" y="217.1">0.30</text>
<text x="132.8" y="221">1.00</text>
<text x="34" y="228.3">Notes:</text>
<text x="34" y="232.9">1. Dimensioning and tolerancing per ASME Y14.5M</text>
<text x="43.6" y="236.9">BSC: Basic Dimension. Theoretically exact value shown without tolerances.</text>
<text x="34" y="241">2. For best soldering results, thermal vias, if used, should be filled or tented to avoid solder loss during</text>
<text x="38.1" y="244.3">reflow process</text>
<text x="118.9" y="251.7">Microchip Technology Drawing C04-2358 Rev B</text>
<text x="26.6" y="261.3">© 2020Microchip Technology Inc.</text>
</g>
</svg>
